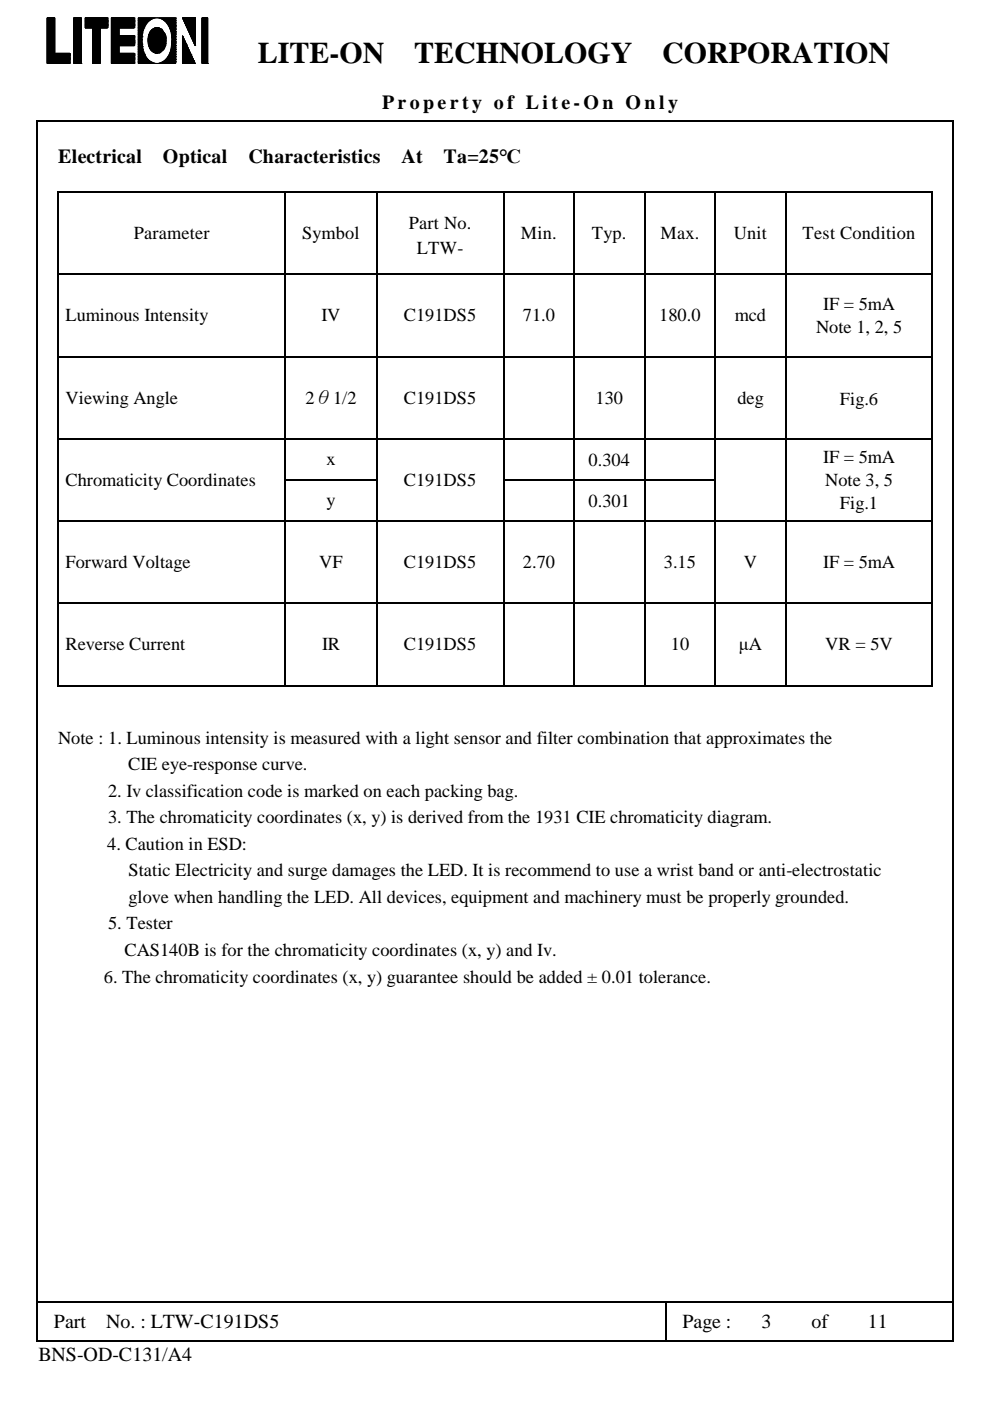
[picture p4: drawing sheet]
<svg xmlns="http://www.w3.org/2000/svg" width="210mm" height="297mm" viewBox="0 0 210 297" stroke-linecap="round" stroke-linejoin="round" font-family="sans-serif">
<g fill="none" stroke="#000" stroke-width=".21">
<path d="M10 13.5h.1M10 3.8v9.7M10.1 3.8h.1M10.1 13.5h.1M10.1 3.8v9.7M10.2 3.8v9.7M10.2 3.8h.1M10.3 3.8h.1M10.3 3.8v9.7M10.4 3.8v9.7M10.4 3.8h.1M10.5 13.5h.1"/>
<path d="M10.5 3.8h.1M10.5 3.8v9.7M10.6 3.8v9.7M10.6 13.5h.1M10.7 13.5h.1M10.7 3.8v9.7M10.8 13.5h.1M10.8 3.8v9.7M10.8 3.8h.1M10.9 3.8h.1M10.9 3.8v9.7M11 3.8h.1"/>
<path d="M11 3.8v9.7M11.1 3.8h.1M11.1 3.8v9.7M11.2 3.8h.1M11.2 3.8v9.7M11.3 13.5h.1M11.3 3.8v9.7M11.4 13.5h.1M11.4 3.8v9.7M11.5 13.5h.1M11.5 11.4h.1M11.5 11.6h.1"/>
<path d="M11.5 11.9h.1M11.5 12h.1M11.5 12.1h.1M11.5 12.2h.1M11.5 12.4h.1M11.5 12.7h.1M11.5 12.8h.1M11.5 12.9h.1M11.5 13h.1M11.5 13.1h.1M11.5 13.3h.1M11.5 11.3h3.3v2.2h-4.8v-9.7h1.6v9.7"/>
<path d="M11.5 3.8v9.7M11.5 11.3h3.3M11.5 11.4h3.3M11.5 11.5h3.3M11.5 11.6h3.3M11.5 11.7h3.3M11.5 11.8h3.3M11.5 11.9h3.3M11.5 12h3.3M11.5 12.1h3.3M11.5 12.2h3.3M11.5 12.3h3.3"/>
<path d="M11.5 12.4h3.3M11.5 12.5h3.3M11.5 12.6h3.3M11.5 12.7h3.3M11.5 12.8h3.3M11.5 12.9h3.3M11.5 13h3.3M11.5 13.1h3.3M11.5 13.2h3.3M11.5 13.3h3.3M11.5 13.4h3.3M11.6 13.5h.1"/>
<path d="M11.6 3.8v9.7M14.8 11.3h.1M14.8 11.5h.1M14.8 11.6h.1M14.8 11.7h.1M14.8 11.8h.1M14.8 11.9h.1M14.8 12.1h.1M14.8 12.3h.1M14.8 12.4h.1M14.8 12.5h.1M14.8 12.6h.1"/>
<path d="M14.8 12.7h.1M14.8 13h.1M14.8 13.2h.1M14.8 13.3h.1M15.6 3.8h1.6v9.7h-1.6zM15.7 3.8v9.7M15.7 13.5h.1M15.8 13.5h.1M15.8 3.8v9.7M15.9 3.8h.1M15.9 13.5h.1M15.9 3.8v9.7"/>
<path d="M16 3.8h.1M16 3.8v9.7M16.1 3.8h.1M16.1 3.8v9.7M16.2 3.8h.1M16.2 3.8v9.7M16.3 3.8h.1M16.3 3.8v9.7M16.3 13.5h.1M16.4 13.5h.1M16.4 3.8v9.7M16.5 3.8v9.7"/>
<path d="M16.5 13.5h.1M16.6 13.5h.1M16.6 3.8v9.7M16.6 3.8h.1M16.7 3.8v9.7M16.7 3.8h.1M16.8 3.8h.1M16.8 3.8v9.7M16.9 3.8v9.7M16.9 3.8h.1M17 3.8h.1M17 3.8v9.7"/>
<path d="M17 13.5h.1M17.1 13.5h.1M17.1 3.8v9.7M17.2 13.5h.1M17.2 3.8v9.7M18 3.9h.1M18 4.1h.1M18 4.3h.1M18 4.5h.1M18 4.7h.1M18 4.9h.1M18 5.1h.1"/>
<path d="M18 5.3h.1M18 5.5h.1M18 5.7h.1M18 5.9h.1M18 3.8h4.8v2.1h-4.8zM18 3.8h4.8M18 3.9h4.8M18 4h4.8M18 4.1h4.8M18 4.2h4.8M18 4.3h4.8M18 4.4h4.8"/>
<path d="M18 4.5h4.8M18 4.6h4.8M18 4.7h4.8M18 4.8h4.8M18 4.9h4.8M18 5h4.8M18 5.1h4.8M18 5.2h4.8M18 5.3h4.8M18 5.4h4.8M18 5.5h4.8M18 5.6h4.8"/>
<path d="M18 5.7h4.8M18 5.8h4.8M18 5.9h4.8M19.6 5.7v7.8h1.7v-7.8M19.7 5.7h.1M19.7 13.5h.1M19.7 5.7v7.8M19.8 13.5h.1M19.8 5.7v7.8M19.9 5.7v7.8M19.9 13.5h.1M20 13.5h.1"/>
<path d="M20 5.7v7.8M20.1 5.7v7.8M20.1 5.7h.1M20.1 13.5h.1M20.2 5.7h.1M20.2 5.7v7.8M20.3 5.7v7.8M20.3 5.7h.1M20.4 5.7h.1M20.4 5.7v7.8M20.5 5.7h.1M20.5 5.7v7.8"/>
<path d="M20.5 13.5h.1M20.6 13.5h.1M20.6 5.7v7.8M20.7 13.5h.1M20.7 5.7v7.8M20.8 13.5h.1M20.8 5.7v7.8M20.9 5.7h.1M20.9 13.5h.1M20.9 5.7v7.8M21 5.7h.1M21 5.7v7.8"/>
<path d="M21.1 5.7h.1M21.1 5.7v7.8M21.2 5.7h.1M21.2 5.7v7.8M22.8 3.8h.1M22.8 4h.1M22.8 4.2h.1M22.8 4.4h.1M22.8 4.6h.1M22.8 4.8h.1M22.8 5h.1M22.8 5.2h.1"/>
<path d="M22.8 5.4h.1M22.8 5.6h.1M22.8 5.8h.1M23.6 3.8h4.9v2.1h-3.4M23.6 3.8v9.7h4.9v-2.2h-3.4M23.7 3.8h.1M23.7 3.8v9.7M23.8 3.8h.1M23.8 3.8v9.7M23.9 3.8h.1M23.9 3.8v9.7M24 13.5h.1"/>
<path d="M24 3.8h.1M24 3.8v9.7M24.1 13.5h.1M24.1 3.8v9.7M24.2 13.5h.1M24.2 3.8v9.7M24.3 3.8v9.7M24.3 13.5h.1M24.3 3.8h.1M24.4 3.8h.1M24.4 3.8v9.7M24.5 3.8v9.7"/>
<path d="M24.5 3.8h.1M24.6 3.8h.1M24.6 3.8v9.7M24.7 3.8v9.7M24.7 13.5h.1M24.7 3.8h.1M24.8 13.5h.1M24.8 3.8v9.7M24.9 3.8v9.7M24.9 13.5h.1M25 13.5h.1M25 3.8v9.7"/>
<path d="M25.1 13.5h.1M25.1 3.8v9.7M25.1 3.8h.1M25.1 3.9h.1M25.1 4.1h.1M25.1 4.3h.1M25.1 4.5h.1M25.1 4.7h.1M25.1 4.9h.1M25.1 5.1h.1M25.1 5.3h.1M25.1 5.5h.1"/>
<path d="M25.1 5.7h.1M25.1 5.9h.1M25.1 7.5h.1M25.1 7.7h.1M25.1 7.9h.1M25.1 8.1h.1M25.1 8.3h.1M25.1 8.5h.1M25.1 8.7h.1M25.1 8.9h.1M25.1 9.2h.1M25.1 9.4h.1"/>
<path d="M25.1 9.6h.1M25.1 9.7h.1M25.1 11.4h.1M25.1 11.6h.1M25.1 11.9h.1M25.1 12h.1M25.1 12.1h.1M25.1 12.2h.1M25.1 12.4h.1M25.1 12.7h.1M25.1 12.8h.1M25.1 12.9h.1"/>
<path d="M25.1 13h.1M25.1 13.1h.1M25.1 13.3h.1M25.1 11.3h3.4M25.1 11.4h3.4M25.1 11.5h3.4M25.1 11.6h3.4M25.1 11.7h3.4M25.1 11.8h3.4M25.1 11.9h3.4M25.1 12h3.4M25.1 12.1h3.4"/>
<path d="M25.1 12.2h3.4M25.1 12.3h3.4M25.1 12.4h3.4M25.1 12.5h3.4M25.1 12.6h3.4M25.1 12.7h3.4M25.1 12.8h3.4M25.1 12.9h3.4M25.1 13h3.4M25.1 13.1h3.4M25.1 13.2h3.4M25.1 13.3h3.4"/>
<path d="M25.1 13.4h3.4M25.1 3.8h3.4M25.1 3.9h3.4M25.1 4h3.4M25.1 4.1h3.4M25.1 4.2h3.4M25.1 4.3h3.4M25.1 4.4h3.4M25.1 4.5h3.4M25.1 4.6h3.4M25.1 4.7h3.4M25.1 4.8h3.4"/>
<path d="M25.1 4.9h3.4M25.1 5h3.4M25.1 5.1h3.4M25.1 5.2h3.4M25.1 5.3h3.4M25.1 5.4h3.4M25.1 5.5h3.4M25.1 5.6h3.4M25.1 5.7h3.4M25.1 5.8h3.4M25.1 5.9h3.4M25.1 7.5h3.4v2.2h-3.4"/>
<path d="M25.1 7.6h3.4M25.1 7.7h3.4M25.1 7.8h3.4M25.1 7.9h3.4M25.1 8h3.4M25.1 8.1h3.4M25.1 8.2h3.4M25.1 8.3h3.4M25.1 8.4h3.4M25.1 8.5h3.4M25.1 8.6h3.4M25.1 8.7h3.4"/>
<path d="M25.1 8.8h3.4M25.1 8.9h3.4M25.1 9h3.4M25.1 9.1h3.4M25.1 9.2h3.4M25.1 9.3h3.4M25.1 9.4h3.4M25.1 9.5h3.4M25.1 9.6h3.4M25.1 9.7h3.4M25.2 3.8h.1M25.2 3.8v9.7"/>
<path d="M28.5 3.8h.1M28.5 4h.1M28.5 4.2h.1M28.5 4.4h.1M28.5 4.6h.1M28.5 4.8h.1M28.5 5h.1M28.5 5.2h.1M28.5 5.4h.1M28.5 5.6h.1M28.5 5.8h.1M28.5 7.6h.1"/>
<path d="M28.5 7.8h.1M28.5 8h.1M28.5 8.2h.1M28.5 8.4h.1M28.5 8.6h.1M28.5 8.8h.1M28.5 9h.1M28.5 9.1h.1M28.5 9.3h.1M28.5 9.5h.1M28.5 11.3h.1M28.5 11.5h.1"/>
<path d="M28.5 11.6h.1M28.5 11.7h.1M28.5 11.8h.1M28.5 11.9h.1M28.5 12.1h.1M28.5 12.3h.1M28.5 12.4h.1M28.5 12.5h.1M28.5 12.6h.1M28.5 12.7h.1M28.5 13h.1M28.5 13.2h.1"/>
<path d="M28.5 13.3h.1M29.3 11.8h.1M29.3 11.7h.1M29.3 11.3h.1M29.3 11.1h.1M29.3 10.8h.1M29.3 10.6h.1M29.3 10.2h.1M29.3 10.1h.1M29.3 9.7h.1M29.3 9.6h.1M29.3 9.1h.1"/>
<path d="M29.3 8.9h.1M29.3 8.8h.1M29.3 11.9h.1M29.3 12.2h.1M29.3 12.4h.1M29.3 12.7h.1M29.3 12.8h.1M29.3 12.9h.1M29.3 13.3h.1M29.3 8.5h.1M29.3 8.1h.1M29.3 8h.1"/>
<path d="M29.3 7.6h.1M29.3 7.5h.1M29.3 6.8h.1M29.3 6.7h.1M29.3 6.2h.1M29.3 6.1h.1M29.3 5.7h.1M29.3 5.6h.1M29.3 5.2h.1M29.3 5.1h.1M29.3 4.6h.1M29.3 4.1h.1"/>
<path d="M29.3 4h.1M29.3 3.8h8v9.7h-8zM29.3 11.3h1.3M29.3 11.4h1.3M29.3 11.4l1.3 .1M29.3 11.5h1.3M29.3 11.6h1.4M29.3 11.7h1.5M29.3 11.8h1.5M29.3 11.9h1.6M29.3 12h1.6M29.3 12.1h1.7"/>
<path d="M29.3 12.2h1.8M29.3 12.3h1.9M29.3 12.4h1.9M29.3 12.4h2M29.3 12.5h2M29.3 12.6h2.1M29.3 12.7h2.2M29.3 12.7h2.3M29.3 12.8h2.4M29.3 12.9h2.4M29.3 12.9l2.5 .1M29.3 13h2.6"/>
<path d="M29.3 13h2.7M29.3 13.1h2.7M29.3 13.1l2.9 .1M29.3 13.2h3M29.3 13.3h3M29.3 13.3h3.1M29.3 13.3l3.6 .1M29.3 11.2l1.3 .1h-1.3M29.3 3.8h3.7M29.3 3.9h3.3M29.3 3.9h3.2M29.3 4h3.1"/>
<path d="M29.3 4.1h2.7M29.3 4.2h2.7M29.3 4.2h2.6M29.3 4.4h2.4M29.3 4.4h2.3M29.3 4.6h2.2M29.3 4.7h2.1M29.3 4.7h2M29.3 4.8h2M29.3 4.8h1.9M29.3 4.9h1.9M29.3 5h1.8"/>
<path d="M29.3 5.1h1.8M29.3 5.1h1.7M29.3 5.2h1.6M29.3 5.3h1.6M29.3 5.4h1.6M29.3 5.4h1.5M29.3 5.5h1.5M29.3 5.6h1.4M29.3 5.7h1.4M29.3 5.7h1.3M29.3 5.8h1.3M29.3 5.9h1.3"/>
<path d="M29.3 7.5h.8h-.8M29.3 7.6h.8M29.3 7.7h.8M29.3 7.8h.8M29.3 8h.8v.2h-.8M29.3 8h.8M29.3 8.1h.8M29.3 8.2h.8M29.3 8.3h.8M29.3 8.4h.8M29.3 8.5h.8h-.8M29.3 8.6h.8"/>
<path d="M29.3 8.7h.8M29.3 8.7h.8l-.8 .1M29.3 8.8h.8M29.3 8.9l.8 .1-.8-.1M29.3 9h.8M29.3 9.1h.8h-.8M29.3 9.2h.8l-.8 .1M29.3 9.3h.8M29.3 9.4h.8M29.3 9.5h.8v.1h-.8M29.3 9.5h.8M29.3 9.7h.9"/>
<path d="M29.3 9.8h.9M29.3 9.9h.9M29.3 10h.9M29.3 10.1h.9M29.3 10.1h.9l-.9 .1M29.3 10.2h1l-1 .1M29.3 10.3h1M29.3 10.4h1M29.3 10.5h1M29.3 10.6h1.1l-1.1 .1M29.3 11.1h1.2M29.3 11h1.2"/>
<path d="M29.3 10.8h1.1M29.3 11h1.1M29.3 10.9h1.1M29.3 7.4h.8h-.8M29.3 7.3h.9M29.3 7.2h.9M29.3 7.1h.9M29.3 7h.9M29.3 6.9h1M29.3 6.8h1M29.3 6.4h1.1M29.3 6.7h1h-1"/>
<path d="M29.3 6.5h1.1M29.3 6.6h1M29.3 6h1.2M29.3 6.3h1.1M29.3 10.7h1.1M29.3 6.6h1.1M29.3 6.1h1.2M30.1 8.6h.1M30.1 8.4h.1M30.1 8.3h.1M30.1 8.3l.1 1.6M30.1 9.4h.1"/>
<path d="M30.1 9.3h.1M30.1 7.8h.1M30.1 7.7h.1M30.1 7.9h-.8M30.2 9.9h.1M30.2 9.8h.1M30.2 7.1l-.1 1.2M30.2 9.9l.2 .8M30.2 7.1l-.9 .1M30.2 9.7v.1M30.2 7h.1M30.2 7v.1"/>
<path d="M30.3 10.4h.1M30.3 6.8v.1M30.3 10.5h.1M30.3 10.6h.1M30.4 10.7l.2 .8M30.4 6.5l-.2 .6M30.5 11h.1M30.5 6.2h-1.2M30.6 5.9h.1M30.6 11.4h.1M30.6 11.5l.4 .6M30.6 5.8l-.2 .7"/>
<path d="M30.6 5.8h-1.3M30.7 11.6h.1M30.8 5.5l-1.5 .1M31 12.1l.3 .4M31 5.1l-.4 .7M31.2 4.9l-1.9 .1M31.3 12.5l.8 .6M31.3 4.7l-.3 .4M31.4 8.4h.1M31.4 8.6h.1M31.4 8.8h.1M31.4 8.3h.1"/>
<path d="M31.4 8.2h.1M31.4 8.2h1.7M31.4 8.3h3.8M31.4 8.4h3.8M31.4 8.5h3.8M31.4 8.6h3.8M31.4 8.7h3.8M31.4 8.8h1.7l-.2 .1M31.4 8.8h1.7v2.5M31.4 8.9l1.8-.1v2.5M31.4 8.9h1.7M31.4 8.9v.1"/>
<path d="M31.4 8.7v.5M31.4 9h.1M31.4 9.1h.1M31.4 9.3h.1M31.4 7.8h.1M31.4 8h.1M31.4 7.8h1.5M31.4 7.9l1.5 .1M31.4 8h1.6M31.4 9h1.7M31.4 9.1h1.6M31.4 9.2h1.5"/>
<path d="M31.4 9.2l1.5 .1v1.9M31.4 9.3h1.5M31.4 9.2l.1 .5M31.4 7.9h.1M31.4 7.9l1.9 .4M31.4 7.9v.4M31.5 7.6h.1M31.5 7.6h1.2M31.5 9.4h1.3M31.5 9.5h1.2M31.5 7.5h1.1M31.5 9.6h1.1"/>
<path d="M31.5 9.6l1.1 .1M31.5 9.7h1M31.5 7.3h1M31.5 9.8h1M31.5 9.7l.2 .5M31.5 7.4h1.1M31.5 7.4l1.8 .9M31.5 7.4l-.1 .5M31.6 9.9h.1M31.6 4.5h-2.3M31.6 7.2v.1M31.6 9.8l.8 .1v1.1"/>
<path d="M31.6 9.9h.8M31.6 7.2l.9 .1M31.6 7.2h.8M31.6 7.3h-.1M31.6 10h.1M31.6 7.1h.7M31.6 7.9l.2 .1M31.6 7.5h.1M31.7 7h.1M31.7 4.4l-.4 .3M31.7 10h.6M31.7 7.1l.6 .1"/>
<path d="M31.7 10l.6 .1-.6 .1M31.7 10.1h.6M31.7 7l.6 .1M31.7 9.6l-.1 .1h1M31.7 9.1l-.2 .1M31.7 10.2h.1M31.7 10.2l.2 .3M31.7 7h.5M31.7 7l1.6 1.3M31.7 7l-.2 .4M31.7 10.2h.5M31.7 10.2l.4 .1v.5"/>
<path d="M31.8 10.3h.1M31.8 7l.3 .3M31.8 10.3h.3M31.8 7.5l.1 .1M31.8 10h.1M31.8 9.5l-.1 .1M31.8 10.4h.1M31.8 10.4l.2 .1M31.8 6.7h.2M31.9 4.3h-2.6M31.9 9.1h-.1M31.9 9.9l-.2 .2"/>
<path d="M31.9 10.5l.3 .3M31.9 8l.2 .1M31.9 6.6l1.4 1.7M31.9 6.6l-.2 .4M32 7.2h.1M32 6.6h.1M32 9.9h.1M32 10.5v.1M32 6.6l-.2 .1M32 7.6l.2 .2M32 6.6l.1 .2-.3-.1M32 10.5h.1"/>
<path d="M32 6.5h.1M32 6.7h.1M32 6.5v.2M32 10.4h.1M32 10.4h-.2M32.1 9.8h.1M32.1 6.8h.1M32.1 9.4l-.2 .1M32.1 6.8l-.4 .1M32.1 10.2h.1M32.1 10.8h.1M32.1 9l-.1 .1"/>
<path d="M32.1 9.8l-.1 .1M32.1 6.4v.5M32.1 7.3l.2 .2M32.1 9.7v.1M32.1 10.2v.6M32.1 6.4v.4M32.1 10.3l-.1 .1M32.2 10.2h.1M32.2 6.9h-.5h.5M32.2 10.2v.6M32.2 6.9l.1 .2M32.2 6.3l-.1 .1"/>
<path d="M32.2 10.8h.1M32.2 7h.1M32.2 4.1h-2.9M32.2 6.3v.7M32.2 10.1v.7M32.2 6.3v.6M32.2 10.8l.4 .3M32.2 6.3l1.1 2M32.2 6.3l.2 .3M32.2 6.3l-.3 .3M32.2 8.1h.1M32.3 9.7h.1"/>
<path d="M32.3 7h.1M32.3 7.5h.1M32.3 10.8h.1M32.3 7.8l.1 .1M32.3 10.9h.1M32.3 10h.1M32.3 9.6l-.1 .1M32.3 10v.9M32.3 6.2v1M32.3 10.7h.1M32.4 11h.1M32.4 7.2h.1"/>
<path d="M32.4 9.2l-.3 .2M32.4 6.2v1M32.4 7.5v.1M32.4 9.5v.1M32.4 9.9v1.1M32.4 9.6h-.1M32.4 9.9l-.8 .1M32.4 6.6l.1 .1M32.4 6.2h-.1v.9M32.4 10.5l-.1 .1M32.5 9.8h.1M32.5 11h.1"/>
<path d="M32.5 6.7h.1M32.5 7.3h.1M32.5 3.9a1.99 1.99 0 0 1 1.6 0M32.5 3.9l-.8 .5M32.5 8.9l-.3 .1M32.5 6.1v1.3M32.5 7.6v.1M32.5 9.9l-.2 .1v1M32.5 6.1l-.1 1.2-.1-.1M32.5 10.4l-.1 .1M32.5 7.9l.1 .1M32.5 7.7h.1"/>
<path d="M32.5 8.1l.1 .1M32.5 6.8h.1M32.5 6.1h.1M32.5 9.1l-.1 .1M32.5 9.7l.1 1.4M32.5 10.3h.1M32.5 6.9h.1M32.6 9.4h.1M32.6 10.2h.1M32.6 6.1v1.4l.1 .1h-1.2v-.1h1.1M32.6 9.7l-.1 .1M32.6 7.7v.1"/>
<path d="M32.6 9.7v1.4M32.6 10.2h-.1M32.6 11.1l.3 .1M32.6 7h.1M32.6 6.1l.7 2.2M32.6 6.1l-.4 .2M32.6 9.7h.1M32.6 10.1h.1M32.6 11.1h.1M32.6 7.5h.1M32.6 6v1.5M32.6 6.3h.1"/>
<path d="M32.6 7l.1 .2M32.6 9.6h.1M32.6 10h.1M32.6 6h.1M32.6 9.3l-.2 .2M32.6 9.1h.1M32.6 9.6v1.5M32.6 10.8v.2M32.6 8l.1 .1M32.6 7.8l.2 .1M32.6 6.4l.2 .3M32.7 9.9h.1"/>
<path d="M32.7 6h.1M32.7 7.8h.1M32.7 10.7l-.1 .1M32.7 7.2l.1 .1M32.7 6l.1 1.7h-1.3h1.3M32.7 9.5l.1 1.7M32.7 9.5l-.1 .1M32.7 9v.1M32.8 9.4h.1M32.8 6h.1M32.8 7.7h.1M32.8 8.8l-.2 .1"/>
<path d="M32.8 6v1.7M32.8 9.4l.1 1.8M32.8 8.1l.3 .2M32.8 6.8h.1M32.8 7.4l.1 .1M32.8 8.2l.1 .1M32.8 5.9h.1M32.8 9.4h-1.3l1.2 .1M32.8 9.2l-.1 .1M32.8 5.9v1.9M32.8 7.9l.1 .2M32.8 9.1v.1"/>
<path d="M32.8 9.4v1.8M32.8 9.7l-.1 .2M32.8 10.3l-.1 .4M32.8 6.9l.1 .1M32.9 11.2h.1M32.9 5.9h.1M32.9 8h.1M32.9 7.8h.1M32.9 7.5h.1M32.9 8.1h.1M32.9 7.8v.1h-1.5M32.9 9h-.1"/>
<path d="M32.9 5.9v1.9M32.9 8.9v.1M32.9 9.1h.1M32.9 9.7h-.1M32.9 10.2h-.1M32.9 7.5l.1 .3M32.9 7.1v.1M32.9 9.2h.1M32.9 7.6h.1M32.9 5.9h.3M32.9 9.3l-.1 .1M32.9 9.5v.1"/>
<path d="M32.9 5.9v2.1M32.9 11.2l.4 .1M32.9 5.9l.4 2.4M32.9 6v.2M32.9 5.9l-.3 .2M32.9 7.2v.1M32.9 11.3h.1M32.9 7.7h.1M32.9 8h.1l-1.6 .1M32.9 9.4h.1M32.9 8.8h.1M32.9 9v.1"/>
<path d="M32.9 9.4v.1M32.9 9.9v.2M32.9 11v.1M32.9 7.3l.1 .1M32.9 6.3l.1 .1M33 11.3h.1M33 8h.1M33 7.8h.1M33 9.1l-1.6 .1M33 9.3h.1M33 5.9v2.1M33 8.1h.1"/>
<path d="M33 9.1v2.2M33 10.7l-.1 .1M33 9.7l-.1 .1M33 7.8l.1 .1M33 6.6v.1M33 7.5h.1M33 5.9v2.2l.1 .2h-1.7v.5M33 9.2h.1M33 8.9v.1M33 9.1l-.1 2.2M33 9v2.3M33 9.6v.1"/>
<path d="M33 10.5v.1M33 6.8l.1 .1M33 7.6l.1 .1M33.1 11.3h.1M33.1 5.9v2.2M33.1 9v2.3M33.1 9l-.1 .1M33.1 9.5h-.1M33.1 10.2l-.1 .1M33.1 8v.1M33.1 7.1v.1M33.1 7.7v.1"/>
<path d="M33.1 8.9h.1M33.1 8.1h-1.7l1.7 .1M33.1 5.9v2.3M33.1 9h.1M33.1 9.9v.2M33.1 7.3v.2M33.1 7.8v.1M33.1 8.2h.1M33.1 8.8h.1M33.1 9.7v.1M33.1 9.2v.2M33.1 8.1l.1 .1"/>
<path d="M33.1 7.6l.1 .1M33.1 8l.1 .1M33.2 11.3h.1M33.2 9.1h-.1M33.2 8.9l-.1 .1M33.2 5.9v2.4M33.2 9.4l-.1 .2M33.2 7.8v.2M33.2 5.9h.1M33.2 11.3h.4M33.2 9.1v.2M33.2 5.9l.1 2.4"/>
<path d="M33.2 8.8v2.5M33.2 8.9v.1M33.3 8.5h.1M33.3 8.7h.1M33.3 11.3h.1M33.3 8.6h.1M33.3 8.4h.1M33.3 5.8v5.5M33.3 8.7l-1.8 1M33.3 8.7l-1.9 .5M33.3 8.7l-1.6 1.5M33.3 8.7l-1.4 1.8"/>
<path d="M33.3 8.7l-1.1 2.1M33.3 8.7l-.7 2.4M33.3 8.7l-.4 2.5M33.3 8.7l.3 2.5M33.3 8.7l.7 2.4M33.3 8.7l1 2.1M33.3 8.7l1.3 1.8M33.3 8.7l1.5 1.5M33.3 8.7l1.7 1M33.3 8.7l1.8 .5M33.3 8.7l.1 .1M33.3 5.8l.3 .1"/>
<path d="M33.3 5.8l-.4 .1M33.3 5.9h.1M33.3 9.2l.1 .1M33.4 8.9h1.7M33.4 5.9l-.1 2.3 .1-.2M33.4 8.8l-.1 2.5M33.4 9.4v.2M33.4 9.1h.1M33.4 7.8l-.1 .2M33.4 5.9h.1M33.4 5.9v2.3h1.7M33.4 8.8h1.7"/>
<path d="M33.4 9.7v.2M33.4 9.2l.1 .2M33.4 8l-.1 .2M33.4 7.5v.2M33.4 5.9v2.2h1.7M33.4 10l.1 .2M33.4 8.9v2.4M33.4 8.9h.1M33.4 7.8v.1M33.4 7.3v.1M33.5 9h.1M33.5 5.9h.1"/>
<path d="M33.5 9h1.6M33.5 9.2h.1M33.5 8h-.1M33.5 10.3v.1M33.5 5.9v2.2M33.5 9v2.3M33.5 9.5v.1M33.5 8.3h-.1M33.5 7.7l-.1 .1M33.5 7l-.1 .1M33.5 9.1h.1M33.5 8.1h.1"/>
<path d="M33.5 8h1.6M33.5 8l-.1 .2 1.7 .1h-1.7M33.5 9.1h1.6M33.5 9.3h.1M33.5 7.6v.1M33.5 8.9v.1M33.5 9.1v2.2M33.5 10.5l.1 .2M33.5 9.6l.1 .1M33.5 8.8l.1 .1M33.5 6.7v.2M33.6 9.1h.1"/>
<path d="M33.6 7.8h.1M33.6 3.8h3.7M33.6 9.4h.1M33.6 7.8l-.1 .1M33.6 8.1l-.2 .2M33.6 5.9l-.1 2.1M33.6 10.8v.2M33.6 9.7v.1M33.6 8.8h.1M33.6 7.5h-.1M33.6 6.5l-.1 .1M33.6 7.7h.1"/>
<path d="M33.6 5.9h.1M33.6 7.6h.1M33.6 7.9l1.5 .1M33.6 7.7v.1M33.6 11.2l-.3 .1M33.6 5.9v2M33.6 9v.1M33.6 9.2v2.1M33.6 9.9l.1 .1M33.6 9.5l.1 .1M33.6 7.3v.1M33.6 5.9l-.3 2.4"/>
<path d="M33.6 5.9l.4 .2M33.6 6.2v.1M33.7 11.2h.1M33.7 7.8h.1M33.7 7.8v-1.9v1.8l1.4 .1M33.7 7.5h.1M33.7 7.8h1.4M33.7 9.3l1.4 .1M33.7 9.3h1.4M33.7 8l-.1 .1M33.7 8.1l-.1 .1M33.7 10.1h.1"/>
<path d="M33.7 9.3v1.9M33.7 9.1l.1 .1M33.7 8.9l.1 .2M33.7 7.2h-.1M33.7 9.1h.1M33.7 13.4h3.6M33.7 7v.1M33.7 5.9v1.9M33.7 10.2h.1M33.7 9.7h.1M33.7 7.7h1.4M33.7 9.4v1.8"/>
<path d="M33.7 10.3l.1 .1M33.7 9.7l.1 .2M33.7 6.9v.1M33.8 9.4h1.3M33.8 7.4h-.1M33.8 8.2l-.2 .1M33.8 10.5l.1 .2M33.8 8.8l.2 .1M33.8 6.8h-.1M33.8 11.2h.1M33.8 7.6h.1M33.8 7.6h1.3"/>
<path d="M33.8 9.5l1.3 .1-1.3-.1M33.8 7.8l-.1 .2M33.8 9.2l.2 .2M33.8 9.5v1.7M33.8 9.9h.1M33.9 11.1h.1M33.9 9.9h.1M33.9 3.9h3.4M33.9 7.5h1.2M33.9 6v1.6l1.2 .1M33.9 10.7v.1M33.9 7.2l-.1 .1"/>
<path d="M33.9 10h.1M33.9 8l-.2 .1M33.9 7.8h.1M33.9 6h-.1v1.6M33.9 6v1.5M33.9 10.8l.1 .1M33.9 9.1l.3 .2M33.9 6.4l-.1 .3M33.9 6l.1 .1M34 11.1h.1M34 10.1h.1M34 6.1v1.4"/>
<path d="M34 7h.1M34 7l-.1 .2M34 6.3h-.1M34 9.7h.1M34 10.2h.1M34 7.4h.1M34 7.7h.1M34 6.9h.1M34 9.7h1M34 11.1l-.4 .1M34 10.2v.1M34 7.4h1"/>
<path d="M34 6.1v.1M34 6.1l.3 .2M34 6.1l-.7 2.2M34 6.8h.1M34 6.1h.1M34 9.8h1M34 9.8v1.2l.1-1.2M34 10.3l.1 .2M34 6.1v1.2h1M34 9.4l.2 .2M34.1 6.7h.1M34.1 3.9l.7 .5"/>
<path d="M34.1 3.9h3.2M34.1 7.6l-.1 .2M34.1 9.9h.8M34.1 6.7l-.1 .2M34.1 8.1l-.2 .1M34.1 6.1v1.2h.9M34.1 8.9l.2 .1M34.1 9.9h.1M34.1 9.5h.1M34.1 13.3h3.2M34.1 6.1v1.1l-.1 .2h1M34.1 10.5l.1 .1"/>
<path d="M34.1 9.9v1.1M34.1 7.2h.8M34.2 9.9h.1M34.2 6.2h.1M34.2 4h3.1M34.2 7.8l-.2 .2M34.2 11l-.2 .1M34.2 9.9v1.1M34.2 11h.1M34.2 6.6l-.1 .1M34.2 13.3h3.1M34.2 10h.7"/>
<path d="M34.2 10.7h.1M34.2 6.2v1M34.2 7.1h.7M34.2 7.5h.1M34.2 7.1v.1h.7M34.2 10.1h.6h-.5M34.2 10.8h.1M34.2 6.2v.9M34.2 9.6v.1M34.2 10v.9M34.2 7h.6M34.3 10.1h.1"/>
<path d="M34.3 13.2h3M34.3 4.1h3M34.3 8.1h-.1M34.3 7.8h-.1M34.3 10.1l-.1 .8M34.3 6.2v.8M34.3 9.7l.1 .1M34.3 9.3l.2 .1M34.3 7h.5M34.3 6.3l-.1 .3M34.3 7.4l-.2 .2M34.3 10.8l-.3 .3"/>
<path d="M34.3 6.3v.7M34.3 6.3l.3 .3M34.3 6.3l-1 2M34.4 9.7h.1M34.4 13.2h2.9M34.4 6.9h.4M34.4 10.2l-.1 .6M34.4 6.3v.6M34.4 9l.1 .1M34.4 6.4h.1M34.4 7.3h.1M34.4 6.8h.1"/>
<path d="M34.4 10.3h.3M34.4 7.7l-.1 .1M34.4 9.8h.1M34.4 6.4l.1 .1M34.5 10.7h.1M34.5 6.5v.3h.2M34.5 10.3v.4M34.5 6.5v.2M34.5 9.8l.2 .2M34.5 6.7h.2M34.5 13.1h2.8M34.5 10.4v.3"/>
<path d="M34.5 9.4l.1 .1M34.5 9.9h.1M34.5 4.1h2.8M34.5 10.5h.1M34.5 7.2l-.1 .2M34.5 10.5v.1M34.5 6.6h.1M34.6 13h2.7M34.6 4.2h2.7M34.6 8l-.2 .1M34.6 10.5l-.3 .3M34.6 9.1h.1"/>
<path d="M34.6 6.6l-1.3 1.7M34.6 6.6l.2 .4M34.6 10.5h.1M34.7 10.4h.1M34.7 7.1h.1M34.7 13h2.6M34.7 4.3h2.6M34.7 9.5l.1 .2M34.7 10.3l-.2 .1v.1M34.7 10l.1 .2M34.8 10.2h.1M34.8 7h.1"/>
<path d="M34.8 10.2h-.4l.3 .1M34.8 6.8v.1M34.8 12.9h2.5M34.8 4.4h2.5M34.8 7.5l-.3 .2M34.8 7l-.2 .2M34.8 9.1l.2 .1M34.8 4.4l.4 .3M34.8 10.2h-.5v.6M34.8 10.2l-.2 .3M34.8 7l.2 .4M34.8 7l-1.5 1.3"/>
<path d="M34.9 10h.1M34.9 7.1h.1M34.9 12.8h2.4M34.9 9.9v.1M34.9 7.9l-.2 .1M34.9 4.4h2.4M34.9 9.9h-.7M34.9 7.2h.1M35 9.8h.1M35 7.3h.1M35 12.7h2.3M35 4.5h2.3"/>
<path d="M35 7.4l-.2 .1M35 9.7h.1M35 9.7h-1v1.4M35 9.7h-1l-.1-.1v1.5M35 9.7v.1M35 9.7l-.2 .5M35 7.4l-1.7 .9M35 7.4l.1 .5M35.1 9.6h.1M35.1 7.5h.1M35.1 12.7h2.2M35.1 4.6h2.2"/>
<path d="M35.1 9.6h-1.2v1.5M35.1 9.4h.1M35.1 7.8h.1M35.1 7.7h.1M35.1 9.4h-1.4l.1 .1M35.1 9.2h.1M35.1 8.9h.1M35.1 8.3h.1M35.1 7.9h.1M35.1 8.1h.1M35.1 12.6h2.2M35.1 7.9h-1.5"/>
<path d="M35.1 7.9v.1h-1.6M35.1 8.8v.1h-1.7v2.4M35.1 9v.1h-1.5M35.1 9.2l-1.4 .1M35.1 9.2l-.1 .5M35.1 7.9l.1 .4M35.1 7.9l-1.8 .4M35.2 8.7h.1M35.2 8.5h.1M35.2 12.5a2.33 2.33 0 0 1-3.1 .6M35.2 4.7l.3 .4M35.2 12.5h2.1"/>
<path d="M35.2 4.7h2.1M35.2 8.7l-3.8 .1M35.2 8.7l-.1 .5M35.2 8.3v.4M35.2 4.8h2.1M35.3 12.4h2M35.3 4.8h2M35.3 4.9h2M35.4 12.3h1.9M35.4 12.2h1.9M35.4 5h1.9M35.5 12.2h1.8"/>
<path d="M35.5 5h1.8M35.5 5.1h1.8M35.5 12.1l-.3 .4M35.5 5.1l.4 .7M35.5 12.1h1.8M35.6 12h1.7M35.6 5.2h1.7M35.6 11.9h1.7M35.6 5.3h1.7M35.6 5.4h1.7M35.7 5.4h1.6M35.7 11.8h1.6"/>
<path d="M35.7 5.5h1.6M35.8 11.7h1.5M35.8 5.5h1.5M35.8 11.6h1.5M35.9 11.6h1.4M35.9 5.6h1.4M35.9 5.7h1.4M35.9 11.5l-.4 .6M35.9 5.8l.3 .7M35.9 11.4h1.4M35.9 11.5h1.4M35.9 5.8h1.4"/>
<path d="M35.9 11.4v.1M35.9 11.3h1.4M35.9 5.9h1.4M36 6h.1M36 11.2h1.3M36 6h1.3M36 11.1h.1M36 11.1h1.3M36 6.1h1.3M36.1 6.2h1.2M36.1 6.2h.1M36.1 11h1.2"/>
<path d="M36.1 10.9h1.2M36.1 6.3h1.2M36.1 6.2v.1h1.2M36.2 6.4h.1M36.2 10.8h1.1M36.2 6.4h1.1M36.2 6.5h1.1M36.2 10.9h1.1M36.2 10.6h.1M36.2 6.5h.1M36.2 10.7l-.3 .8M36.2 6.5l.1 .6"/>
<path d="M36.2 10.6h1.1M36.2 10.7h1.1M36.2 6.6l1.1 .1M36.2 6.7h1.1M36.3 6.9h.1M36.3 10.2h1M36.3 10.3h1M36.3 6.9h1M36.3 6.8h1M36.3 9.9h.1M36.3 9.8h.1M36.3 9.9l-.1 .8"/>
<path d="M36.3 7.1l.1 .6M36.3 9.7h1M36.3 9.8h1M36.3 9.9h1M36.3 10h1M36.3 7.2h1M36.3 7.1h1M36.3 9.7v.1M36.4 9.4h.1M36.4 7.5h.1M36.4 9.4h.9M36.4 9.5h.9"/>
<path d="M36.4 9.6h.9M36.4 7.5h.9M36.4 7.4h.9M36.4 7.3l.9 .1M36.4 7.3h.9M36.4 9.3h.1M36.4 8.6h.1M36.4 7.6h.1M36.4 8h.1M36.4 9.1l-.1 .8M36.4 7.7v.6M36.4 7.6h.9"/>
<path d="M36.4 7.7h.9M36.4 7.8h.9M36.4 7.9h.9M36.4 8h.9M36.4 8.6h.9M36.4 8.7h.9M36.4 8.8h.9M36.4 8.9h.9M36.4 9h.9M36.4 9.1h.9M36.4 9.2h.9M36.4 9.1v.2h.9"/>
<path d="M36.4 9.3h.9M36.4 7.7h.1M36.4 8.1h.1M36.4 8.5h.1M36.4 8.3v.8M36.4 8.1h.9M36.4 8.2h.9M36.4 8.3h.9M36.4 8.5h.9M37.3 10.1h.1M37.3 9.7h.1M37.3 9.6h.1"/>
<path d="M37.3 9.1h.1M37.3 8.9h.1M37.3 8.8h.1M37.3 10.4h.1M37.3 10.5h.1M37.3 10.9h.1M37.3 11h.1M37.3 11.4h.1M37.3 11.6h.1M37.3 7h.1M37.3 7.2h.1M37.3 7.3h.1"/>
<path d="M37.3 7.7h.1M37.3 7.8h.1M37.3 8.3h.1M37.3 8.4h.1M37.3 6.8h.1M37.3 6.7h.1M37.3 6.2h.1M37.3 6.1h.1M37.3 5.7h.1M37.3 5.6h.1M37.3 11.9h.1M37.3 12h.1"/>
<path d="M37.3 12.1h.1M37.3 12.5h.1M37.3 12.6h.1M37.3 12.7h.1M37.3 13h.1M37.3 13.2h.1M37.3 3.8h.1M37.3 3.9h.1M37.3 4.3h.1M37.3 4.4h.1M37.3 4.8h.1M37.3 4.9h.1"/>
<path d="M37.3 5.3h.1M37.3 5.4h.1M37.3 7.8h-.9v.2h.9M37.3 8.2h-.9v.1M37.3 8.4h-.9l.9 .1M37.3 8.7h-.9v.3l.9-.1M37.3 9.5h-.9v.2h.9M37.3 10.1h-1h1M37.3 10.2h-1v.1h1M37.3 10.4h-1.1l1.1 .1M37.3 11h-1.2l1.2 .1M37.3 7.2h-1h1"/>
<path d="M37.3 7h-1h1M37.3 6.6h-1.1h1.1M37.3 10.5l-1.1 .1M38.7 3.8h2.7v5.9zM38.7 7.6l2.7 5.9h-2.7zM38.7 3.8h.1M38.7 3.8l.1 .1M38.7 7.6v5.9M38.8 3.8v.3M38.8 7.7v5.8M38.8 4l.1 .1M38.8 7.8h.1"/>
<path d="M38.8 3.8h.1M38.9 3.8h.1M38.9 3.8v.5M38.9 7.9v5.6M38.9 3.8v.4M38.9 8v5.5M38.9 8.1v5.4M38.9 4.3l.1 .1M39 3.8v.7M39 8.2v5.3M39 13.5h.1M39 3.8h.1"/>
<path d="M39 8.3l.1 5.2M39.1 13.5h.1M39.1 8.4v5.1M39.1 3.8v.8M39.1 8.5l.1 .1M39.1 3.8v.9M39.2 13.5h.1M39.2 4.8h.1M39.2 8.6v4.9M39.2 3.8v1M39.2 3.8v1.2M39.2 8.7h.1"/>
<path d="M39.2 8.8l.1 4.7M39.3 13.5h.1M39.3 8.8l.1 4.7M39.3 3.8v1.3M39.3 3.8v1.4M39.3 8.9v4.6M39.4 13.5h.1M39.4 9.1v4.4M39.4 3.8v1.4M39.4 3.8l.1 1.7M39.4 5.4l.1 .1M39.5 3.8h.1"/>
<path d="M39.5 3.8v1.8M39.5 9.3v4.2M39.5 9.4h.1M39.5 3.8l.1 1.9M39.5 9.4v4.1M39.6 3.8h.1M39.6 3.8l.1 2.1M39.6 9.5v4M39.6 9.6v3.9M39.7 3.8h.1M39.7 3.8l.1 2.2M39.7 9.8v3.7"/>
<path d="M39.8 3.8h.1M39.8 3.8v2.3M39.8 9.9v3.6M39.8 13.5h.1M39.8 10v3.5M39.8 3.8v2.4M39.8 10.1l.1 3.4M39.8 3.8l.1 2.6M39.9 13.5h.1M39.9 10.3l.1 3.2M39.9 3.8v2.7M40 13.5h.1"/>
<path d="M40 10.4v3.1M40 3.8v2.8M40 10.5l.1 .1M40 3.8v2.9M40 3.8l.1 3M40 10.5v3M40.1 13.5h.1M40.1 10.7v2.8M40.1 6.9h.1M40.1 10.8l.1 2.7M40.1 3.8v3.1M40.2 13.5h.1"/>
<path d="M40.2 3.8h.1M40.2 3.8v3.3M40.2 3.8l.1 3.5M40.2 10.9v2.6M40.3 3.8v3.6M40.3 11v2.5M40.3 3.8h.1M40.3 3.8l.1 3.7M40.3 11.2v2.3M40.4 3.8h.1M40.4 3.8v3.7M40.4 11.3v2.2"/>
<path d="M40.4 3.8l.1 3.9M40.5 3.8l.1 4M40.5 11.4v2.1M40.5 3.8h.1M40.6 11.6h.1M40.6 13.5h.1M40.6 3.8h.1M40.6 3.8v4.1M40.6 11.6v1.9M40.6 11.7v.1M40.6 3.8v4.2M40.6 11.8v1.7"/>
<path d="M40.6 11.8l.1 1.7M40.6 3.8v4.3M40.6 11.9v1.6M40.7 13.5h.1M40.7 3.8v4.5M40.7 12h.1M40.7 12.1l.1 1.4M40.8 13.5h.1M40.8 3.8v4.5M40.8 12.1v1.4M40.8 3.8v4.6M40.8 12.2l.1 1.3"/>
<path d="M40.9 13.5h.1M40.9 3.8v4.7M40.9 12.3v1.2M40.9 3.8l.1 5M40.9 12.4h.1M40.9 3.8h.1M41 3.8h.1M41 3.8v5M41 12.6v.9M41 8.8h.1M41 3.8l.1 5.1M41 12.7v.8"/>
<path d="M41.1 9h.1M41.1 3.8v5.3M41.1 12.7v.8M41.1 12.9h.1M41.1 3.8h.1M41.1 13h.1M41.1 3.8v5.4M41.1 13v.5M41.1 9.2h.1M41.2 3.8h.1M41.2 3.8v5.5M41.2 13v.5"/>
<path d="M41.2 3.8l.1 5.7M41.2 13.1v.4M41.3 3.8v5.8M41.3 13.2v.3M41.3 13.5h.1M41.3 3.8h.1M41.4 9.7h.1M42.8 3.8h.1M42.8 3.8h1.2v9.7M42.8 3.8v9.7h1.2M42.9 13.5h.1M42.9 3.8h.1"/>
<path d="M42.9 3.8v9.7M43 3.8v9.7M43 13.5h.1M43.1 13.5h.1M43.1 3.8v9.7M43.2 13.5h.1M43.2 3.8v9.7M43.3 13.5h.1M43.3 3.8h.1M43.3 3.8v9.7M43.4 3.8h.1M43.4 3.8v9.7"/>
<path d="M43.5 3.8h.1M43.5 3.8v9.7M43.6 3.8h.1M43.6 3.8v9.7M43.6 13.5h.1M43.7 13.5h.1M43.7 3.8v9.7M43.8 13.5h.1M43.8 3.8v9.7M43.9 13.5h.1M43.9 3.8v9.7M44 13.5h.1"/>
<path d="M44 3.8v9.7"/>
</g>
<g fill="#000">
<path d="M7.8 25.5h.2v.3h-.2zM202 25.5h.2v.3h-.2zM7.8 40.6h.2v.3h-.2zM7.8 58h.2v.3h-.2zM12.2 40.6h.3v.3h-.3zM12.2 58h.3v.3h-.3zM60.4 40.6h.2v.3h-.2zM60.4 58h.2v.3h-.2zM79.7 40.6h.3v.3h-.3zM79.7 58h.3v.3h-.3zM106.7 40.6h.2v.3h-.2zM106.7 58h.2v.3h-.2z"/>
<path d="M121.6 40.6h.2v.3h-.2zM121.6 58h.2v.3h-.2zM136.6 40.6h.2v.3h-.2zM136.6 58h.2v.3h-.2zM151.5 40.6h.3v.3h-.3zM151.5 58h.3v.3h-.3zM166.5 40.6h.2v.3h-.2zM166.5 58h.2v.3h-.2zM197.6 40.6h.2v.3h-.2zM197.6 58h.2v.3h-.2zM202 40.6h.2v.3h-.2zM202 58h.2v.3h-.2z"/>
<path d="M7.8 75.5h.2v.2h-.2zM12.2 75.5h.3v.2h-.3zM60.4 75.5h.2v.2h-.2zM79.7 75.5h.3v.2h-.3zM106.7 75.5h.2v.2h-.2zM121.6 75.5h.2v.2h-.2zM136.6 75.5h.2v.2h-.2zM151.5 75.5h.3v.2h-.3zM166.5 75.5h.2v.2h-.2zM197.6 75.5h.2v.2h-.2zM202 75.5h.2v.2h-.2zM7.8 92.9h.2v.3h-.2z"/>
<path d="M12.2 92.9h.3v.3h-.3zM60.4 92.9h.2v.3h-.2zM79.7 92.9h.3v.3h-.3zM106.7 92.9h.2v.3h-.2zM121.6 92.9h.2v.3h-.2zM136.6 92.9h.2v.3h-.2zM151.5 92.9h.3v.3h-.3zM166.5 92.9h.2v.3h-.2zM197.6 92.9h.2v.3h-.2zM202 92.9h.2v.3h-.2zM7.8 101.6h.2v.3h-.2zM7.8 110.4h.2v.2h-.2z"/>
<path d="M12.2 101.6h.3v.3h-.3zM12.2 110.4h.3v.2h-.3zM60.4 101.6h.2v.3h-.2zM60.4 110.4h.2v.2h-.2zM79.7 101.6h.3v.3h-.3zM79.7 110.4h.3v.2h-.3zM106.7 101.6h.2v.3h-.2zM106.7 110.4h.2v.2h-.2zM121.6 101.6h.2v.3h-.2zM121.6 110.4h.2v.2h-.2zM136.6 101.6h.2v.3h-.2zM136.6 110.4h.2v.2h-.2z"/>
<path d="M151.5 101.6h.3v.3h-.3zM151.5 110.4h.3v.2h-.3zM166.5 101.6h.2v.3h-.2zM166.5 110.4h.2v.2h-.2zM197.6 101.6h.2v.3h-.2zM197.6 110.4h.2v.2h-.2zM202 101.6h.2v.3h-.2zM202 110.4h.2v.2h-.2zM7.8 127.8h.2v.3h-.2zM12.2 127.8h.3v.3h-.3zM60.4 127.8h.2v.3h-.2zM79.7 127.8h.3v.3h-.3z"/>
<path d="M106.7 127.8h.2v.3h-.2zM121.6 127.8h.2v.3h-.2zM136.6 127.8h.2v.3h-.2zM151.5 127.8h.3v.3h-.3zM166.5 127.8h.2v.3h-.2zM197.6 127.8h.2v.3h-.2zM202 127.8h.2v.3h-.2zM7.8 145.2h.2v.3h-.2zM12.2 145.2h.3v.3h-.3zM60.4 145.2h.2v.3h-.2zM79.7 145.2h.3v.3h-.3zM106.7 145.2h.2v.3h-.2z"/>
<path d="M121.6 145.2h.2v.3h-.2zM136.6 145.2h.2v.3h-.2zM151.5 145.2h.3v.3h-.3zM166.5 145.2h.2v.3h-.2zM197.6 145.2h.2v.3h-.2zM202 145.2h.2v.3h-.2zM7.8 276h.2v.2h-.2zM141.1 276h.2v.2h-.2zM202 276h.2v.2h-.2zM7.8 284.2h.2v.3h-.2zM141.1 284.2h.2v.3h-.2zM202 284.2h.2v.3h-.2z"/>
</g>
<g fill="none" stroke="#000" stroke-width=".25">
<path d="M7.9 25.8v14.8M8 25.7h194M202.1 25.8v14.8M7.9 40.9v17.1M7.9 58.3v17.2M12.4 40.9v17.1M12.4 58.3v17.2M12.5 40.7h47.9M12.5 58.2h47.9M60.5 40.9v17.1M60.5 58.3v17.2M60.6 40.7h19.1"/>
<path d="M60.6 58.2h19.1M79.8 40.9v17.1M79.8 58.3v17.2M80 40.7h26.7M80 58.2h26.7M106.8 40.9v17.1M106.8 58.3v17.2M106.9 40.7h14.7M106.9 58.2h14.7M121.7 40.9v17.1M121.7 58.3v17.2M121.8 40.7h14.8"/>
<path d="M121.8 58.2h14.8M136.7 40.9v17.1M136.7 58.3v17.2M136.8 40.7h14.7M136.8 58.2h14.7M151.6 40.9v17.1M151.6 58.3v17.2M151.8 40.7h14.7M151.8 58.2h14.7M166.6 40.9v17.1M166.6 58.3v17.2M166.7 40.7h30.9"/>
<path d="M166.7 58.2h30.9M197.7 40.9v17.1M197.7 58.3v17.2M202.1 40.9v17.1M202.1 58.3v17.2M7.9 75.7v17.2M12.4 75.7v17.2M12.5 75.6h47.9M60.5 75.7v17.2M60.6 75.6h19.1M79.8 75.7v17.2M80 75.6h26.7"/>
<path d="M106.8 75.7v17.2M106.9 75.6h14.7M121.7 75.7v17.2M121.8 75.6h14.8M136.7 75.7v17.2M136.8 75.6h14.7M151.6 75.7v17.2M151.8 75.6h14.7M166.6 75.7v17.2M166.7 75.6h30.9M197.7 75.7v17.2M202.1 75.7v17.2"/>
<path d="M7.9 93.2v8.4M12.4 93.2v8.4M12.5 93h47.9M60.5 93.2v8.4M60.6 93h19.1M79.8 93.2v8.4M80 93h26.7M106.8 93.2v8.4M106.9 93h14.7M121.7 93.2v8.4M121.8 93h14.8M136.7 93.2v8.4"/>
<path d="M136.8 93h14.7M151.6 93.2v8.4M151.8 93h14.7M166.6 93.2v8.4M166.7 93h30.9M197.7 93.2v8.4M202.1 93.2v8.4M7.9 101.9v8.5M7.9 110.6v17.2M12.4 101.9v8.5M12.4 110.6v17.2M12.5 110.5h47.9"/>
<path d="M60.5 101.9v8.5M60.5 110.6v17.2M60.6 101.8h19.1M60.6 110.5h19.1M79.8 101.9v8.5M79.8 110.6v17.2M80 110.5h26.7M106.8 101.9v8.5M106.8 110.6v17.2M106.9 101.8h14.7M106.9 110.5h14.7M121.7 101.9v8.5"/>
<path d="M121.7 110.6v17.2M121.8 101.8h14.8M121.8 110.5h14.8M136.7 101.9v8.5M136.7 110.6v17.2M136.8 101.8h14.7M136.8 110.5h14.7M151.6 101.9v8.5M151.6 110.6v17.2M151.8 110.5h14.7M166.6 101.9v8.5M166.6 110.6v17.2"/>
<path d="M166.7 110.5h30.9M197.7 101.9v8.5M197.7 110.6v17.2M202.1 101.9v8.5M202.1 110.6v17.2M7.9 128.1v17.1M12.4 128.1v17.1M12.5 127.9h47.9M60.5 128.1v17.1M60.6 127.9h19.1M79.8 128.1v17.1M80 127.9h26.7"/>
<path d="M106.8 128.1v17.1M106.9 127.9h14.7M121.7 128.1v17.1M121.8 127.9h14.8M136.7 128.1v17.1M136.8 127.9h14.7M151.6 128.1v17.1M151.8 127.9h14.7M166.6 128.1v17.1M166.7 127.9h30.9M197.7 128.1v17.1M202.1 128.1v17.1"/>
<path d="M7.9 145.5v130.5M12.5 145.4h47.9M60.6 145.4h19.1M80 145.4h26.7M106.9 145.4h14.7M121.8 145.4h14.8M136.8 145.4h14.7M151.8 145.4h14.7M166.7 145.4h30.9M202.1 145.5v130.5M7.9 276.2v8M8 276.1h133.1"/>
<path d="M141.2 276.2v8M141.3 276.1h60.7M202.1 276.2v8M8 284.4h133.1M141.3 284.4h60.7"/>
</g>
<g font-size="6.3">
<text x="54.7" y="13.3">LITE-ON</text>
<text x="87.8" y="13.3">TECHNOLOGY</text>
<text x="140.4" y="13.3">CORPORATION</text>
</g>
<g font-size="4.2">
<text x="81" y="23.1">Pro p erty o f L i te-O n O n l y</text>
<text x="12.4" y="34.6">Electrical</text>
<text x="34.5" y="34.6">Optical</text>
<text x="52.7" y="34.6">Characteristics</text>
<text x="85.1" y="34.6">At</text>
<text x="94.1" y="34.6">Ta=25℃</text>
<text x="11.4" y="281.6">Part</text>
<text x="22.5" y="281.6">No. : LTW-C191DS5</text>
<text x="144.7" y="281.6">Page :</text>
<text x="161.5" y="281.6">3</text>
<text x="172" y="281.6">of</text>
<text x="184" y="281.6">11</text>
<text x="8.1" y="288.5">BNS-OD-C131/A4</text>
</g>
<g font-size="3.9">
<text x="28.4" y="50.7">Parameter</text>
<text x="64.1" y="50.7">Symbol</text>
<text x="86.7" y="48.5">Part No.</text>
<text x="88.4" y="53.8">LTW-</text>
<text x="110.4" y="50.7">Min.</text>
<text x="125.5" y="50.7">Typ.</text>
<text x="140" y="50.7">Max.</text>
<text x="155.6" y="50.7">Unit</text>
<text x="170.2" y="50.7">Test Condition</text>
<text x="174.5" y="65.7">IF = 5mA</text>
<text x="13.9" y="68.1">Luminous Intensity</text>
<text x="68.2" y="68.1">IV</text>
<text x="85.6" y="68.1">C191DS5</text>
<text x="110.9" y="68.1">71.0</text>
<text x="139.8" y="68.1">180.0</text>
<text x="155.8" y="68.1">mcd</text>
<text x="173" y="70.5">Note 1, 2, 5</text>
<text x="13.9" y="85.6">Viewing Angle</text>
<text x="64.8" y="85.6">2θ1/2</text>
<text x="85.6" y="85.6">C191DS5</text>
<text x="126.3" y="85.6">130</text>
<text x="156.3" y="85.6">deg</text>
<text x="178.1" y="85.8">Fig.6</text>
<text x="69.2" y="98.6">x</text>
<text x="124.8" y="98.8">0.304</text>
<text x="174.5" y="98.2">IF = 5mA</text>
<text x="13.9" y="103">Chromaticity Coordinates</text>
<text x="69.2" y="107.4">y</text>
<text x="85.6" y="103">C191DS5</text>
<text x="124.8" y="107.6">0.301</text>
<text x="175" y="103">Note 3, 5</text>
<text x="178.1" y="107.8">Fig.1</text>
<text x="13.9" y="120.4">Forward Voltage</text>
<text x="67.7" y="120.4">VF</text>
<text x="85.6" y="120.4">C191DS5</text>
<text x="110.9" y="120.4">2.70</text>
<text x="140.8" y="120.4">3.15</text>
<text x="157.7" y="120.4">V</text>
<text x="174.5" y="120.4">IF = 5mA</text>
<text x="13.9" y="137.9">Reverse Current</text>
<text x="68.3" y="137.9">IR</text>
<text x="85.6" y="137.9">C191DS5</text>
<text x="142.2" y="137.9">10</text>
<text x="156.7" y="137.9">μA</text>
<text x="175" y="137.9">VR = 5V</text>
<text x="12.3" y="157.6">Note : 1. Luminous intensity is measured with a light sensor and filter combination that approximates the</text>
<text x="27.2" y="163.3">CIE eye-response curve.</text>
<text x="22.9" y="168.9">2. Iv classification code is marked on each packing bag.</text>
<text x="22.9" y="174.5">3. The chromaticity coordinates (x, y) is derived from the 1931 CIE chromaticity diagram.</text>
<text x="22.7" y="180.2">4. Caution in ESD:</text>
<text x="27.3" y="185.8">Static Electricity and surge damages the LED. It is recommend to use a wrist band or anti-electrostatic</text>
<text x="27.3" y="191.4">glove when handling the LED. All devices, equipment and machinery must be properly grounded.</text>
<text x="22.9" y="197.1">5. Tester</text>
<text x="26.4" y="202.7">CAS140B is for the chromaticity coordinates (x, y) and Iv.</text>
<text x="22" y="208.3">6. The chromaticity coordinates (x, y) guarantee should be added ± 0.01 tolerance.</text>
</g>
</svg>
